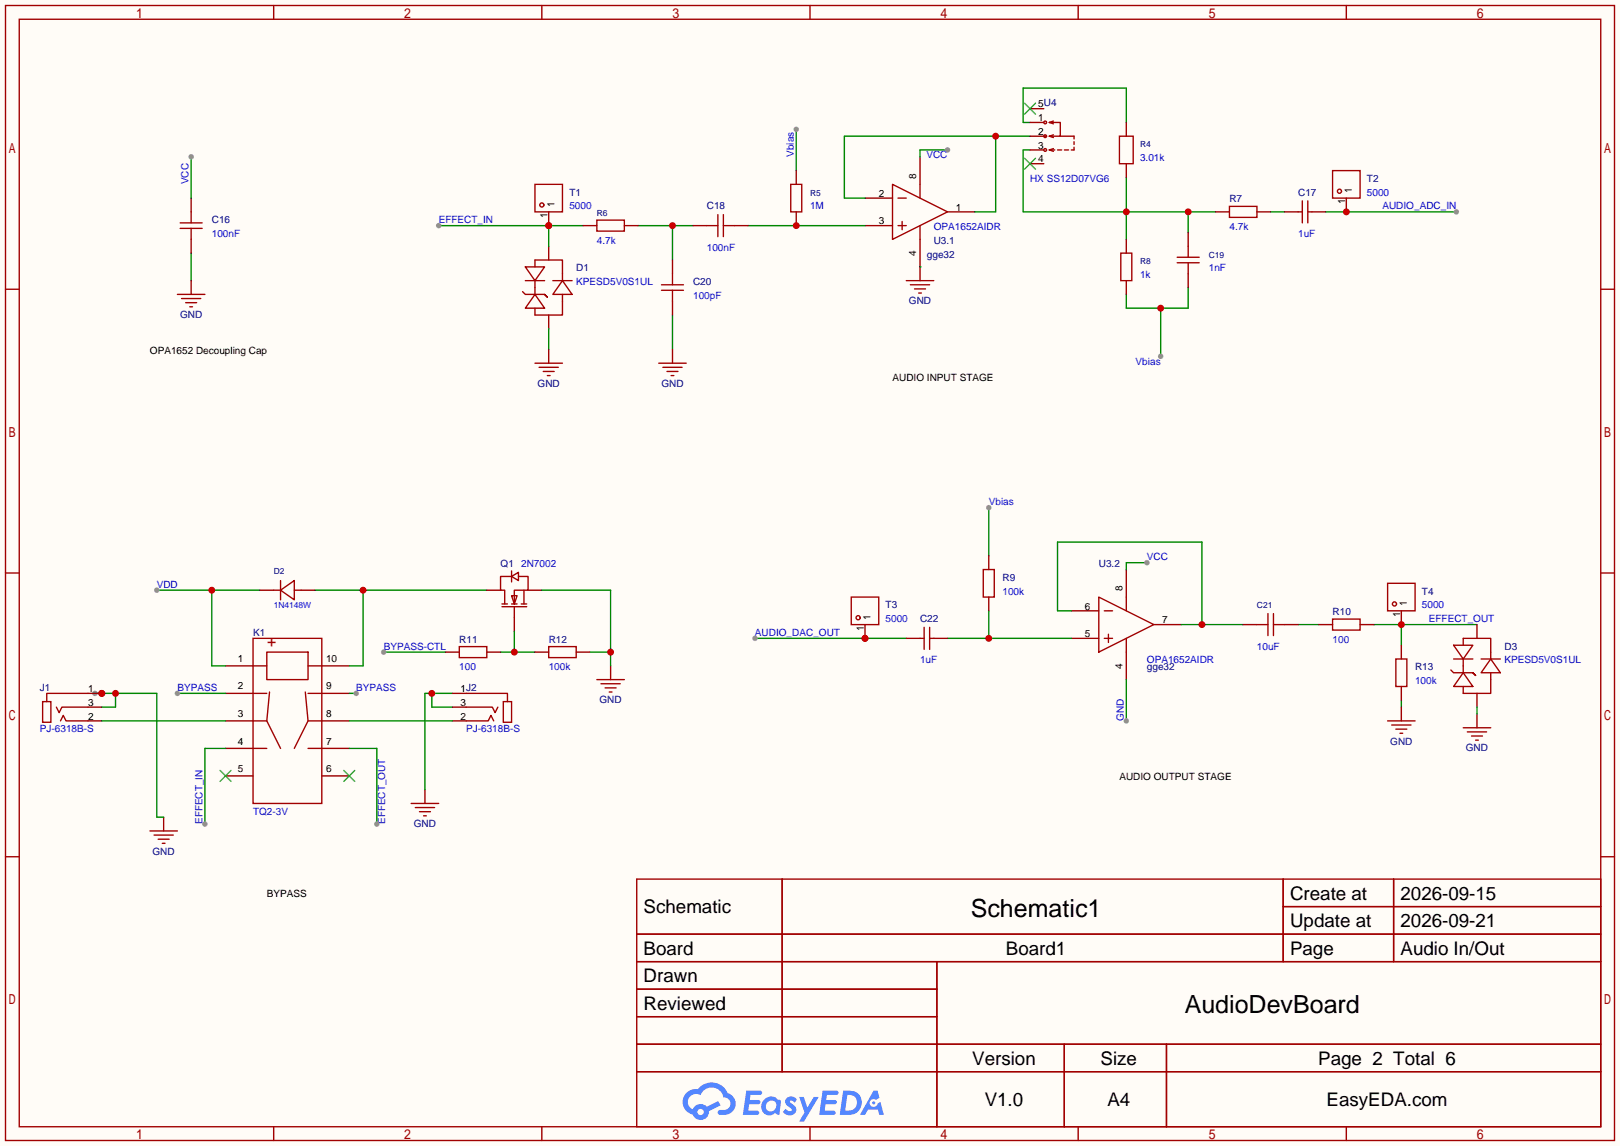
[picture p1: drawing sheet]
<svg xmlns="http://www.w3.org/2000/svg" width="299mm" height="212mm" viewBox="0 0 299 212" stroke-linecap="round" stroke-linejoin="round" font-family="sans-serif">
<path d="M0 0h299.2v211.6h-299.2z" fill="#fffcf7"/>
<g fill="none" stroke="#a10000" stroke-width=".25">
<path d="M1 1h297.2v209.6h-297.2zM3.6 3.6h292.1v204.4h-292.1zM50.5 1v2.6M100.1 1v2.6M149.6 1v2.6M199.1 1v2.6M248.7 1v2.6M1 53.4h2.6M295.7 53.4h2.5M1 105.8h2.6M295.7 105.8h2.5M1 158.2h2.6"/>
<path d="M295.7 158.2h2.5M117.6 162.3h178.1v45.7h-178.1zM117.6 172.5h178.1M117.6 177.5h178.1M144.5 162.3v35.6M173 177.5v30.5M237 162.3v15.2M237 167.4h58.7M257.4 162.3v15.2M117.6 182.6h55.4M117.6 192.8h178.1M117.6 187.7h55.4"/>
<path d="M117.6 197.9h178.1M196.6 192.8v15.2M215.4 192.8v15.2M50.5 208v2.6M100.1 208v2.6M149.6 208v2.6M199.1 208v2.6M248.7 208v2.6"/>
</g>
<g fill="#5487ff">
<path d="M145.3 202.7a1.3 1.3 0 0 1 1.9 .3l-.4 .6a.54 .54 0 0 0-.9-.2l.1 .2a1.58 1.58 0 0 1 1 1.5 1.43 1.43 0 0 1-2.4 .2l.5-.6a.64 .64 0 0 0 .5 .5 .64 .64 0 0 0 .7-.3l-.2-.2a1.6 1.6 0 0 1-1.1-1.6z"/>
<path d="M147.6 202.5h.9l.6 2 1.2-2h.9l-2.7 4.6h-.9l1-1.7z"/>
<path d="M137.8 201.4h1.7a1.31 1.31 0 0 1 1.2 .2 .4 .4 0 0 1-.3 .5l-1.8 .1-.1 .9h1.6a.4 .4 0 0 1 .4 .4 .4 .4 0 0 1-.5 .4h-1.6l-.2 1.2h.8a1.23 1.23 0 0 1 1.2 .2 .39 .39 0 0 1-.4 .5h-2.6z"/>
<path d="M151.9 201.4h1.7a1.32 1.32 0 0 1 1.2 .2 .39 .39 0 0 1-.3 .5l-1.8 .1-.1 .9h1.6a.4 .4 0 0 1 .4 .4 .4 .4 0 0 1-.4 .4h-1.7l-.2 1.2h.8a1.23 1.23 0 0 1 1.2 .1 .39 .39 0 0 1-.4 .6h-2.6z"/>
<path d="M161.3 201.4h.8l.3 1.3-.6 .4a.75 .75 0 0 0-1.1 .3 .75 .75 0 0 0 .5 1 .75 .75 0 0 0 .9-.7l.5-.2 .6 2.3h-.8l-.3-.9h-1.8l-.5 .9h-1z"/>
<path d="M155.7 201.4l-.6 4.4h1.5a2.27 2.27 0 0 0 2.6-2.2 2.27 2.27 0 0 0-2.7-2.2zM156.5 202.1a1.5 1.5 0 0 1 1.8 1.6 1.5 1.5 0 0 1-1.9 1.4h-.3z"/>
<path d="M141.2 203a1.62 1.62 0 0 0-.4 2.1 1.62 1.62 0 0 0 2 .6l.4-.2 .3 .3h.4l.3-2.4-.1-.3-.5-.1a1.58 1.58 0 0 0-2.4 0zM141.8 203.5a.99 .99 0 0 1 1.6 .3 .99 .99 0 0 1-.9 1.4 .94 .94 0 0 1-1-.6 .94 .94 0 0 1 .3-1.1z"/>
<path d="M126.8 201.8a2.37 2.37 0 0 0 1.1 4 1.54 1.54 0 0 0 1.8 1 1.54 1.54 0 0 0 1.2-1.6l2.2-1.1-.5-.8-2 1a1.57 1.57 0 0 0-2.7 .5 1.5 1.5 0 0 1-.7-2.1 1.5 1.5 0 0 1 2.2-.5 2.23 2.23 0 0 1 2.3-1.4 2.23 2.23 0 0 1 2 1.8 1.16 1.16 0 0 1 1.2 1.1 1.16 1.16 0 0 1-1.1 1.2h-.7a.47 .47 0 0 0-.5 .4 .47 .47 0 0 0 .4 .5 2.23 2.23 0 0 0 2.3-.6 2.23 2.23 0 0 0 .4-2.3 2.16 2.16 0 0 0-1.3-1.1 3.2 3.2 0 0 0-5.5-.7l-1.1 .1zM128.8 205.3a.6 .6 0 0 1 1.2 0 .6 .6 0 0 1-1.2 0z"/>
<circle cx="161.4" cy="203.6" r=".28"/>
</g>
<path d="M164.8 34l10.2 5.1-10.2 5.1zM165.9 36.6h1.5M169.9 34v2.6M165.9 41.7h1.5M166.6 40.9v1.5M169.9 41.7v2.5M202.9 110.2l10.2 5.1-10.2 5.1zM204 112.8h1.5M204 117.9h1.5M204.7 117.1v1.5M208 110.2v2.6M208 117.9v2.5" fill="none" stroke="#a10000" stroke-width=".25"/>
<path d="M159.8 36.6h5M169.9 29v5M175 39.1h5.1M159.8 41.7h5M169.9 44.2v5.1M197.9 117.9h5M197.9 112.8h5M208 105.2v5M213.1 115.3h5.1M208 120.4v5.1" fill="none" stroke="#870000" stroke-width=".25"/>
<path d="M139.4 117.9h28" fill="none" stroke="#008700" stroke-width=".25"/>
<circle cx="159.8" cy="117.9" r=".63" fill="#c00"/>
<circle cx="139.4" cy="117.9" r=".51" fill="#999"/>
<path d="M175 117.9h22.9M182.6 112.8v5.1" fill="none" stroke="#008700" stroke-width=".25"/>
<circle cx="182.6" cy="117.9" r=".63" fill="#c00"/>
<path d="M147.1 23.9v7.6" fill="none" stroke="#008700" stroke-width=".25"/>
<circle cx="147.1" cy="23.9" r=".51" fill="#999"/>
<path d="M175 27.7h-5.1v1.3" fill="none" stroke="#008700" stroke-width=".25"/>
<circle cx="175" cy="27.7" r=".51" fill="#999"/>
<path d="M182.6 93.7v8.9" fill="none" stroke="#008700" stroke-width=".25"/>
<circle cx="182.6" cy="93.7" r=".51" fill="#999"/>
<path d="M169.9 49.3v2.5" fill="none" stroke="#870000" stroke-width=".25"/>
<path d="M167.4 51.8h5.1M168.1 52.6h3.6M168.9 53.3h2M169.7 54.1h.5" fill="none" stroke="#a10000" stroke-width=".25"/>
<path d="M117.9 41.7h10.1M124.2 41.7v6.3M138.2 41.7h21.6M169.9 49.3h.1" fill="none" stroke="#008700" stroke-width=".25"/>
<circle cx="124.2" cy="41.7" r=".63" fill="#c00"/>
<path d="M197.9 112.8h-2.6v-12.7h26.7v15.2M218.2 115.3h11.4M253.7 115.3h19.1M258.8 115.3v3.8" fill="none" stroke="#008700" stroke-width=".25"/>
<circle cx="222" cy="115.3" r=".63" fill="#c00"/>
<path d="M211.8 103.9h-3.8v1.3M239.8 115.3h3.8" fill="none" stroke="#008700" stroke-width=".25"/>
<circle cx="211.8" cy="103.9" r=".51" fill="#999"/>
<path d="M208 125.5v7.6" fill="none" stroke="#008700" stroke-width=".25"/>
<circle cx="208" cy="133.1" r=".51" fill="#999"/>
<path d="M183.9 25.1v14h-3.8M190.2 25.1h-34.2v11.5h3.8M35.3 46.7v5.1" fill="none" stroke="#008700" stroke-width=".25"/>
<circle cx="183.9" cy="25.1" r=".63" fill="#c00"/>
<path d="M190.2 22.6h-1.2v-6.3h19v6.3M81 41.7h26.7M101.3 41.7v3.8" fill="none" stroke="#008700" stroke-width=".25"/>
<path d="M101.3 45.5v2.5M101.3 58.2v2.5M272.8 115.3v2.6M272.8 128v2.6M78.5 145.8v2.5" fill="none" stroke="#870000" stroke-width=".25"/>
<g fill="none" stroke="#a10000" stroke-width=".25">
<path d="M96.5 53.8l.5 .6h3.6l.5 .5-.5-.5M97 49.3h3.6l-1.8 2.5zM97 51.8h3.6M98.8 54.4l1.8 2.5h-3.6zM98.8 49.3v-1.3h5.1v3.8M98.8 51.8v2.6M102.1 51.8h3.6M103.9 51.8l1.8 2.6h-3.6zM103.9 54.4v3.8h-5.1v-1.3M268.5 119.1h3.5l-1.7 2.6zM270.3 119.1v-1.2h5v3.8M268 123.7l.5 .5h3.5l.5 .5-.5-.5"/>
<path d="M268.5 121.7h3.5M270.3 124.2l1.7 2.5h-3.5zM270.3 121.7v2.5M273.6 121.7h3.5M275.3 121.7l1.8 2.5h-3.5zM275.3 124.2v3.8h-5v-1.3M75.9 148.3h5.1M76.7 149.1h3.6M77.5 149.9h2M78.2 150.6h.5"/>
</g>
<circle cx="101.3" cy="41.7" r=".63" fill="#c00"/>
<circle cx="81" cy="41.7" r=".51" fill="#999"/>
<path d="M258.8 130.6v2.5M272.8 131.8v2.6M30.2 150.9v2.5" fill="none" stroke="#870000" stroke-width=".25"/>
<path d="M256.3 133.1h5.1M257 133.9h3.6M257.8 134.6h2M258.6 135.4h.5M270.3 134.4h5M271 135.1h3.6M271.8 135.9h2M272.5 136.7h.5M27.7 153.4h5.1M28.4 154.2h3.6M29.2 154.9h2M30 155.7h.5" fill="none" stroke="#a10000" stroke-width=".25"/>
<path d="M124.2 58.2v6.3M101.3 60.7v3.8M17.5 128h11.5v22.9h1.2M21.3 128v2.6h-2.5M258.8 129.3v1.3" fill="none" stroke="#008700" stroke-width=".25"/>
<g fill="#c00">
<circle cx="21.3" cy="128" r=".63"/>
<circle cx="18.8" cy="128" r=".63"/>
</g>
<circle cx="17.5" cy="128" r=".51" fill="#999"/>
<path d="M35.3 51.8v2.6M101.3 64.5v2.6M124.2 64.5v2.6M258.8 112.8v2.5" fill="none" stroke="#870000" stroke-width=".25"/>
<g fill="none" stroke="#a10000" stroke-width=".25">
<path d="M32.8 54.4h5M33.5 55.1h3.6M34.3 55.9h2M35.1 56.6h.5M98.8 67.1h5.1M99.6 67.8h3.5M100.3 68.6h2.1M101.1 69.3h.5M121.7 67.1h5M122.4 67.8h3.6M123.2 68.6h2M124 69.3h.5"/>
<path d="M256.3 107.7h5.1v5.1h-5.1z"/>
<circle cx="257.6" cy="111.5" r=".38"/>
</g>
<circle cx="258.8" cy="115.3" r=".63" fill="#c00"/>
<g fill="none" stroke="#a10000" stroke-width=".25">
<path d="M157.2 110.2h5.1v5.1h-5.1z"/>
<circle cx="158.5" cy="114" r=".38"/>
</g>
<path d="M159.8 115.3v2.6" fill="none" stroke="#870000" stroke-width=".25"/>
<circle cx="159.8" cy="117.9" r=".63" fill="#c00"/>
<g fill="none" stroke="#a10000" stroke-width=".25">
<path d="M98.8 34h5.1v5.1h-5.1z"/>
<circle cx="100.1" cy="37.8" r=".38"/>
</g>
<path d="M101.3 39.1v2.6" fill="none" stroke="#870000" stroke-width=".25"/>
<circle cx="101.3" cy="41.7" r=".63" fill="#c00"/>
<g fill="none" stroke="#a10000" stroke-width=".25">
<path d="M246.1 31.5h5.1v5.1h-5.1z"/>
<circle cx="247.4" cy="35.3" r=".38"/>
</g>
<path d="M248.7 36.6v2.5" fill="none" stroke="#870000" stroke-width=".25"/>
<path d="M234.7 39.1h2.5M214.4 56.9v8.9M219.5 53.1v3.8h-11.5v-2.5" fill="none" stroke="#008700" stroke-width=".25"/>
<circle cx="214.4" cy="56.9" r=".63" fill="#c00"/>
<circle cx="214.4" cy="65.8" r=".51" fill="#999"/>
<path d="M244.9 39.1h24.1" fill="none" stroke="#008700" stroke-width=".25"/>
<circle cx="248.7" cy="39.1" r=".63" fill="#c00"/>
<circle cx="269" cy="39.1" r=".51" fill="#999"/>
<path d="M190.2 27.7h-1.2v11.4h35.5M208 32.8v11.4M219.5 39.1v3.8" fill="none" stroke="#008700" stroke-width=".25"/>
<g fill="#c00">
<circle cx="208" cy="39.1" r=".63"/>
<circle cx="219.5" cy="39.1" r=".63"/>
</g>
<path d="M46.7 117.9h12.7v30.4h-12.7zM46.7 122.9h2.6M46.7 133.1h2.6M46.7 128h2.6M46.7 138.2h2.6M49.3 120.4h7.6v5.1h-7.6zM49.8 127.8l-.5 5.3 2.5 5.1M56.4 127.8l.5 5.3-2.5 5.1M56.9 122.9h2.5M56.9 133.1h2.5M56.9 128h2.5M56.9 138.2h2.5" fill="none" stroke="#a10000" stroke-width=".25"/>
<path d="M41.7 122.9h5M41.7 128h5M41.7 133.1h5M41.7 138.2h5M59.4 122.9h5.1M59.4 128h5.1M59.4 133.1h5.1M59.4 138.2h5.1M41.7 143.3h5M59.4 143.3h5.1" fill="none" stroke="#870000" stroke-width=".25"/>
<path d="M40.6 142.2l2.1 2.1M42.7 142.2l-2.1 2.1M63.5 142.2l2 2.1M65.5 142.2l-2 2.1" fill="none" stroke="#3c3" stroke-width=".25"/>
<path d="M29 109h19M39.1 109v13.9h2.6" fill="none" stroke="#008700" stroke-width=".25"/>
<circle cx="39.1" cy="109" r=".63" fill="#c00"/>
<circle cx="29" cy="109" r=".51" fill="#999"/>
<path d="M58.2 109h31.7M67.1 109v13.9h-2.6" fill="none" stroke="#008700" stroke-width=".25"/>
<circle cx="67.1" cy="109" r=".63" fill="#c00"/>
<g fill="none" stroke="#a10000" stroke-width=".25">
<path d="M92.7 112h4.6M92.7 111.5h1M94.5 110h1l-.5 1.5zM94.5 106.4l1.3-.7v1.5zM94.5 106.4h-2v2.6h.7v2.5M94.5 105.4v2M94.5 111.5h1M95 112v2M95.8 106.4h1.7v2.6h-2.5v2.5M96.3 111.5h1M96.8 109v2.5M110.2 125.5h5.1"/>
<path d="M111 126.2h3.6M111.8 127h2M112.5 127.8h.5"/>
</g>
<path d="M89.9 109h2.6M95 114v2.6M97.5 109h2.6M112.8 122.9v2.6" fill="none" stroke="#870000" stroke-width=".25"/>
<path d="M95 116.6v3.8M92.5 120.4h6.3M272.8 130.6v1.2" fill="none" stroke="#008700" stroke-width=".25"/>
<circle cx="95" cy="120.4" r=".63" fill="#c00"/>
<path d="M70.9 120.4h11.4" fill="none" stroke="#008700" stroke-width=".25"/>
<circle cx="70.9" cy="120.4" r=".51" fill="#999"/>
<g fill="none" stroke="#a10000" stroke-width=".25">
<path d="M193.8 22.6h2v2.5h-2M193.8 27.7h1M193.8 22.6l.8 .3M193.8 25.1l.8 .3M193.8 27.7l.8 .2M194.6 22.4l-.8 .2M194.6 24.9l-.8 .2M194.6 27.4l-.8 .3M195.3 27.7h.8M195.8 25.1h2.6v.6M196.6 27.7h.8M198.4 26.2v.5"/>
<path d="M198.4 27.2v.5h-.5"/>
<circle cx="193" cy="22.6" r=".25"/>
<circle cx="193" cy="25.1" r=".25"/>
<circle cx="193" cy="27.7" r=".25"/>
</g>
<path d="M190.2 22.6h2.6M190.2 25.1h3.1M190.2 27.7h2.6M190.2 20.1h2.6M190.2 30.2h2.6" fill="none" stroke="#870000" stroke-width=".25"/>
<path d="M189.2 19.1l2.1 2M191.3 19.1l-2.1 2M189.2 29.2l2.1 2M191.3 29.2l-2.1 2" fill="none" stroke="#3c3" stroke-width=".25"/>
<path d="M100.1 109h12.7v13.9M109 120.4h3.8" fill="none" stroke="#008700" stroke-width=".25"/>
<circle cx="112.8" cy="120.4" r=".63" fill="#c00"/>
<path d="M41.7 138.2h-3.9v13.9" fill="none" stroke="#008700" stroke-width=".25"/>
<circle cx="37.8" cy="152.1" r=".51" fill="#999"/>
<path d="M64.5 138.2h5.1v13.9" fill="none" stroke="#008700" stroke-width=".25"/>
<circle cx="69.6" cy="152.1" r=".51" fill="#999"/>
<path d="M79.8 128v2.6h3.8M83.6 128h-5.1v17.8" fill="none" stroke="#008700" stroke-width=".25"/>
<circle cx="79.8" cy="128" r=".63" fill="#c00"/>
<path d="M147.1 31.5v2.5M147.1 39.1v2.6M107.7 41.7h2.5M115.3 41.7h2.6M208 44.2v2.5M208 51.8v2.6M182.6 102.6v2.6M182.6 110.2v2.6" fill="none" stroke="#870000" stroke-width=".25"/>
<path d="M110.2 40.6h5.1v2.1h-5.1zM207 46.7h2v5.1h-2zM181.6 105.2h2v5h-2z" fill="none" stroke="#a10000" stroke-width=".25"/>
<circle cx="147.1" cy="41.7" r=".63" fill="#c00"/>
<path d="M146 34h2.1v5.1h-2.1zM227.1 38.1h5.1v2h-5.1zM50.5 109h1.3M51.8 109l2.6-1.8v3.5zM51.8 107.2v3.5M54.4 109h1.2M101.3 119.4h5.1v2h-5.1zM257.8 121.7h2v5h-2z" fill="none" stroke="#a10000" stroke-width=".25"/>
<path d="M224.5 39.1h2.6M232.2 39.1h2.5M48 109h2.5M55.6 109h2.6M258.8 119.1v2.6M16.3 130.6h2.5M16.3 133.1h2.5M16.3 128h2.5M98.8 120.4h2.5M106.4 120.4h2.6M258.8 126.7v2.6" fill="none" stroke="#870000" stroke-width=".25"/>
<circle cx="18.8" cy="128" r=".63" fill="#c00"/>
<g fill="none" stroke="#a10000" stroke-width=".25">
<path d="M35.3 39.1v2M132.6 39.6v4.1M133.6 39.6v4.1M206.8 25.1h2.5v5.1h-2.5zM239.8 39.1h.7M240.5 37.1v4M241.6 37.1v4M241.6 39.1h.7M33.3 42.2h4M33.3 41.1h4M35.3 42.2v2M122.2 53.6h4"/>
<path d="M122.2 52.6h4M124.2 50.5v2.1M124.2 53.6v2M130.6 41.7h2M133.6 41.7h2M217.4 48.5h4.1M217.4 47.5h4.1M219.5 45.5v2M219.5 48.5v2M84.8 119.4h5.1v2h-5.1zM169.9 117.9h.8M170.7 115.8v4.1"/>
<path d="M171.7 115.8v4.1M171.7 117.9h.8M232.2 115.3h2M234.2 113.3v4M235.2 115.3h2M235.2 113.3v4M246.1 114.3h5.1v2h-5.1zM7.9 129.5h1.5v3.9h-1.5zM10.4 130.6l.5 1 .5-1h4.9M11.2 133.1l.5-1 .5 1h4.1M16.3 128h-7.7v1.5M86.1 130.6h4.8l.5 1 .5-1"/>
<path d="M86.1 128h7.6v1.5M86.1 133.1h4.1l.5-1 .5 1M93 129.5h1.5v3.9h-1.5z"/>
</g>
<g fill="none" stroke="#870000" stroke-width=".25">
<path d="M35.3 36.6v2.5M208 22.6v2.5M208 30.2v2.6M237.2 39.1h2.6M242.3 39.1h2.6M35.3 44.2v2.5M124.2 48v2.5M124.2 55.6v2.6M128 41.7h2.6M135.6 41.7h2.6M219.5 42.9v2.6M219.5 50.5v2.6"/>
<path d="M167.4 117.9h2.5M172.5 117.9h2.5M229.6 115.3h2.6M237.2 115.3h2.6M243.6 115.3h2.5M251.2 115.3h2.5M82.3 120.4h2.5M83.6 130.6h2.5M83.6 133.1h2.5M83.6 128h2.5M89.9 120.4h2.6"/>
</g>
<path d="M35.3 29v7.6" fill="none" stroke="#008700" stroke-width=".25"/>
<circle cx="35.3" cy="29" r=".51" fill="#999"/>
<path d="M32.8 128h8.9" fill="none" stroke="#008700" stroke-width=".25"/>
<circle cx="32.8" cy="128" r=".51" fill="#999"/>
<path d="M64.5 128h1.3" fill="none" stroke="#008700" stroke-width=".25"/>
<circle cx="65.8" cy="128" r=".51" fill="#999"/>
<path d="M18.8 133.1h22.9M64.5 133.1h19.1" fill="none" stroke="#008700" stroke-width=".25"/>
<g font-size="4.6">
<text x="179.3" y="169.2">Schematic1</text>
<text x="218.8" y="187">AudioDevBoard</text>
</g>
<g font-size="3.5">
<text x="238.3" y="166.1">Create at</text>
<text x="258.7" y="166.1">2026-09-15</text>
<text x="118.9" y="168.7">Schematic</text>
<text x="238.3" y="171.2">Update at</text>
<text x="258.7" y="171.2">2026-09-21</text>
<text x="118.9" y="176.3">Board</text>
<text x="185.8" y="176.3">Board1</text>
<text x="238.3" y="176.3">Page</text>
<text x="258.7" y="176.3">Audio In/Out</text>
<text x="118.9" y="181.4">Drawn</text>
<text x="118.9" y="186.4">Reviewed</text>
<text x="179.6" y="196.6">Version</text>
<text x="203.3" y="196.6">Size</text>
<text x="243.5" y="196.6">Page 2 Total 6</text>
<text x="181.9" y="204.2">V1.0</text>
<text x="204.5" y="204.2">A4</text>
<text x="245" y="204.2">EasyEDA.com</text>
</g>
<text font-size="2.9" fill="#a00000" x="51" y="119.5" transform="rotate(-90 51 119.5)">+</text>
<g font-size="1.8">
<text x="191.8" y="22.4">1</text>
<text x="191.8" y="19.8">5U4</text>
<text x="191.8" y="24.9">2</text>
<text x="191.8" y="27.5">3</text>
<text x="191.8" y="30">4</text>
<text x="169.2" y="33" transform="rotate(-90 169.2 33)">8</text>
<text x="249.7" y="35.6" transform="rotate(-90 249.7 35.6)">1</text>
<text x="101.1" y="40.3" transform="rotate(-90 101.1 40.3)">1</text>
<text x="102.4" y="38.2" transform="rotate(-90 102.4 38.2)">1</text>
<text x="162.3" y="41.4">3</text>
<text x="162.3" y="36.3">2</text>
<text x="176.5" y="38.9">1</text>
<text x="248.4" y="37.7" transform="rotate(-90 248.4 37.7)">1</text>
<text x="169.2" y="47.2" transform="rotate(-90 169.2 47.2)">4</text>
<text x="27.7" y="65.3">OPA1652 Decoupling Cap</text>
<text x="164.8" y="70.4">AUDIO INPUT STAGE</text>
<text x="200.4" y="112.5">6</text>
<text x="207.3" y="109.2" transform="rotate(-90 207.3 109.2)">8</text>
<text x="258.6" y="113.9" transform="rotate(-90 258.6 113.9)">1</text>
<text x="259.9" y="111.8" transform="rotate(-90 259.9 111.8)">1</text>
<text x="159.5" y="116.5" transform="rotate(-90 159.5 116.5)">1</text>
<text x="160.8" y="114.4" transform="rotate(-90 160.8 114.4)">1</text>
<text x="200.4" y="117.6">5</text>
<text x="214.6" y="115.1">7</text>
<text x="44" y="122.2">1</text>
<text x="60.2" y="122.2">10</text>
<text x="207.3" y="123.4" transform="rotate(-90 207.3 123.4)">4</text>
<text x="16.3" y="130.3">3</text>
<text x="16.3" y="127.8">1</text>
<text x="44" y="127.3">2</text>
<text x="60.2" y="127.3">9</text>
<text x="85.1" y="130.3">3</text>
<text x="85.1" y="127.8">1J2</text>
<text x="16.3" y="132.9">2</text>
<text x="44" y="132.4">3</text>
<text x="44" y="137.5">4</text>
<text x="60.2" y="137.5">7</text>
<text x="60.2" y="132.4">8</text>
<text x="85.1" y="132.9">2</text>
<text x="44" y="142.5">5</text>
<text x="60.2" y="142.5">6</text>
<text x="206.8" y="144.1">AUDIO OUTPUT STAGE</text>
<text x="49.3" y="165.7">BYPASS</text>
</g>
<g font-size="1.8" fill="#00f">
<text x="146.6" y="29" transform="rotate(-90 146.6 29)">Vbias</text>
<text x="171.1" y="29.3">VCC</text>
<text x="210.6" y="29.8">3.01k</text>
<text x="34.8" y="34" transform="rotate(-90 34.8 34)">VCC</text>
<text x="190.2" y="33.6">HX SS12D07VG6</text>
<text x="81" y="41.2">EFFECT_IN</text>
<text x="105.2" y="38.7">5000</text>
<text x="149.6" y="38.7">1M</text>
<text x="252.5" y="36.1">5000</text>
<text x="255.3" y="38.7">AUDIO_ADC_IN</text>
<text x="39.1" y="43.7">100nF</text>
<text x="110.2" y="45">4.7k</text>
<text x="130.6" y="46.3">100nF</text>
<text x="172.5" y="42.5">OPA1652AIDR</text>
<text x="227.1" y="42.5">4.7k</text>
<text x="239.8" y="43.7">1uF</text>
<text x="106.4" y="52.6">KPESD5V0S1UL</text>
<text x="210.6" y="51.4">1k</text>
<text x="223.3" y="50.1">1nF</text>
<text x="128" y="55.2">100pF</text>
<text x="209.8" y="67.4">Vbias</text>
<text x="182.6" y="93.3">Vbias</text>
<text x="96.3" y="104.7">2N7002</text>
<text x="211.8" y="103.4">VCC</text>
<text x="29" y="108.5">VDD</text>
<text x="185.2" y="109.8">100k</text>
<text x="262.6" y="112.3">5000</text>
<text x="70.9" y="119.9">BYPASS-CTL</text>
<text x="139.4" y="117.4">AUDIO_DAC_OUT</text>
<text x="163.6" y="114.9">5000</text>
<text x="232.2" y="119.9">10uF</text>
<text x="246.1" y="118.7">100</text>
<text x="263.9" y="114.9">EFFECT_OUT</text>
<text x="84.8" y="123.7">100</text>
<text x="101.3" y="123.7">100k</text>
<text x="169.9" y="122.5">1uF</text>
<text x="211.8" y="122.5">OPA1652AIDR</text>
<text x="277.9" y="122.5">KPESD5V0S1UL</text>
<text x="32.8" y="127.6">BYPASS</text>
<text x="65.8" y="127.6">BYPASS</text>
<text x="261.4" y="126.3">100k</text>
<text x="7.4" y="135.2">PJ-6318B-S</text>
<text x="86.1" y="135.2">PJ-6318B-S</text>
<text x="207.6" y="133.1" transform="rotate(-90 207.6 133.1)">GND</text>
<text x="37.4" y="152.1" transform="rotate(-90 37.4 152.1)">EFFECT_IN</text>
<text x="46.7" y="150.4">TQ2-3V</text>
<text x="71.2" y="152.1" transform="rotate(-90 71.2 152.1)">EFFECT_OUT</text>
</g>
<g font-size="1.8" fill="#000080">
<text x="252.5" y="33.6">T2</text>
<text x="39.1" y="41.2">C16</text>
<text x="105.2" y="36.1">T1</text>
<text x="130.6" y="38.7">C18</text>
<text x="227.1" y="37.4">R7</text>
<text x="239.8" y="36.1">C17</text>
<text x="171.2" y="47.5">gge32</text>
<text x="172.5" y="45">U3.1</text>
<text x="106.4" y="50.1">D1</text>
<text x="128" y="52.6">C20</text>
<text x="33.3" y="58.7">GND</text>
<text x="167.9" y="56.2">GND</text>
<text x="99.3" y="71.4">GND</text>
<text x="122.2" y="71.4">GND</text>
<text x="92.5" y="104.7">Q1</text>
<text x="185.2" y="107.2">R9</text>
<text x="202.9" y="104.7">U3.2</text>
<text x="163.6" y="112.3">T3</text>
<text x="246.1" y="113.6">R10</text>
<text x="262.6" y="109.8">T4</text>
<text x="46.7" y="117.4">K1</text>
<text x="84.8" y="118.7">R11</text>
<text x="101.3" y="118.7">R12</text>
<text x="169.9" y="114.9">C22</text>
<text x="277.9" y="119.9">D3</text>
<text x="211.8" y="123.7">gge32</text>
<text x="261.4" y="123.7">R13</text>
<text x="7.4" y="127.6">J1</text>
<text x="110.7" y="129.8">GND</text>
<text x="256.8" y="137.5">GND</text>
<text x="270.7" y="138.7">GND</text>
<text x="76.4" y="152.7">GND</text>
<text x="28.2" y="157.8">GND</text>
</g>
<g font-size="1.6" fill="#000080">
<text x="210.6" y="27.2">R4</text>
<text x="110.2" y="39.9">R6</text>
<text x="149.6" y="36.1">R5</text>
<text x="223.3" y="47.5">C19</text>
<text x="210.6" y="48.8">R8</text>
<text x="50.5" y="106">D2</text>
<text x="232.2" y="112.3">C21</text>
</g>
<text font-size="1.6" fill="#00f" x="50.5" y="112.3">1N4148W</text>
</svg>
